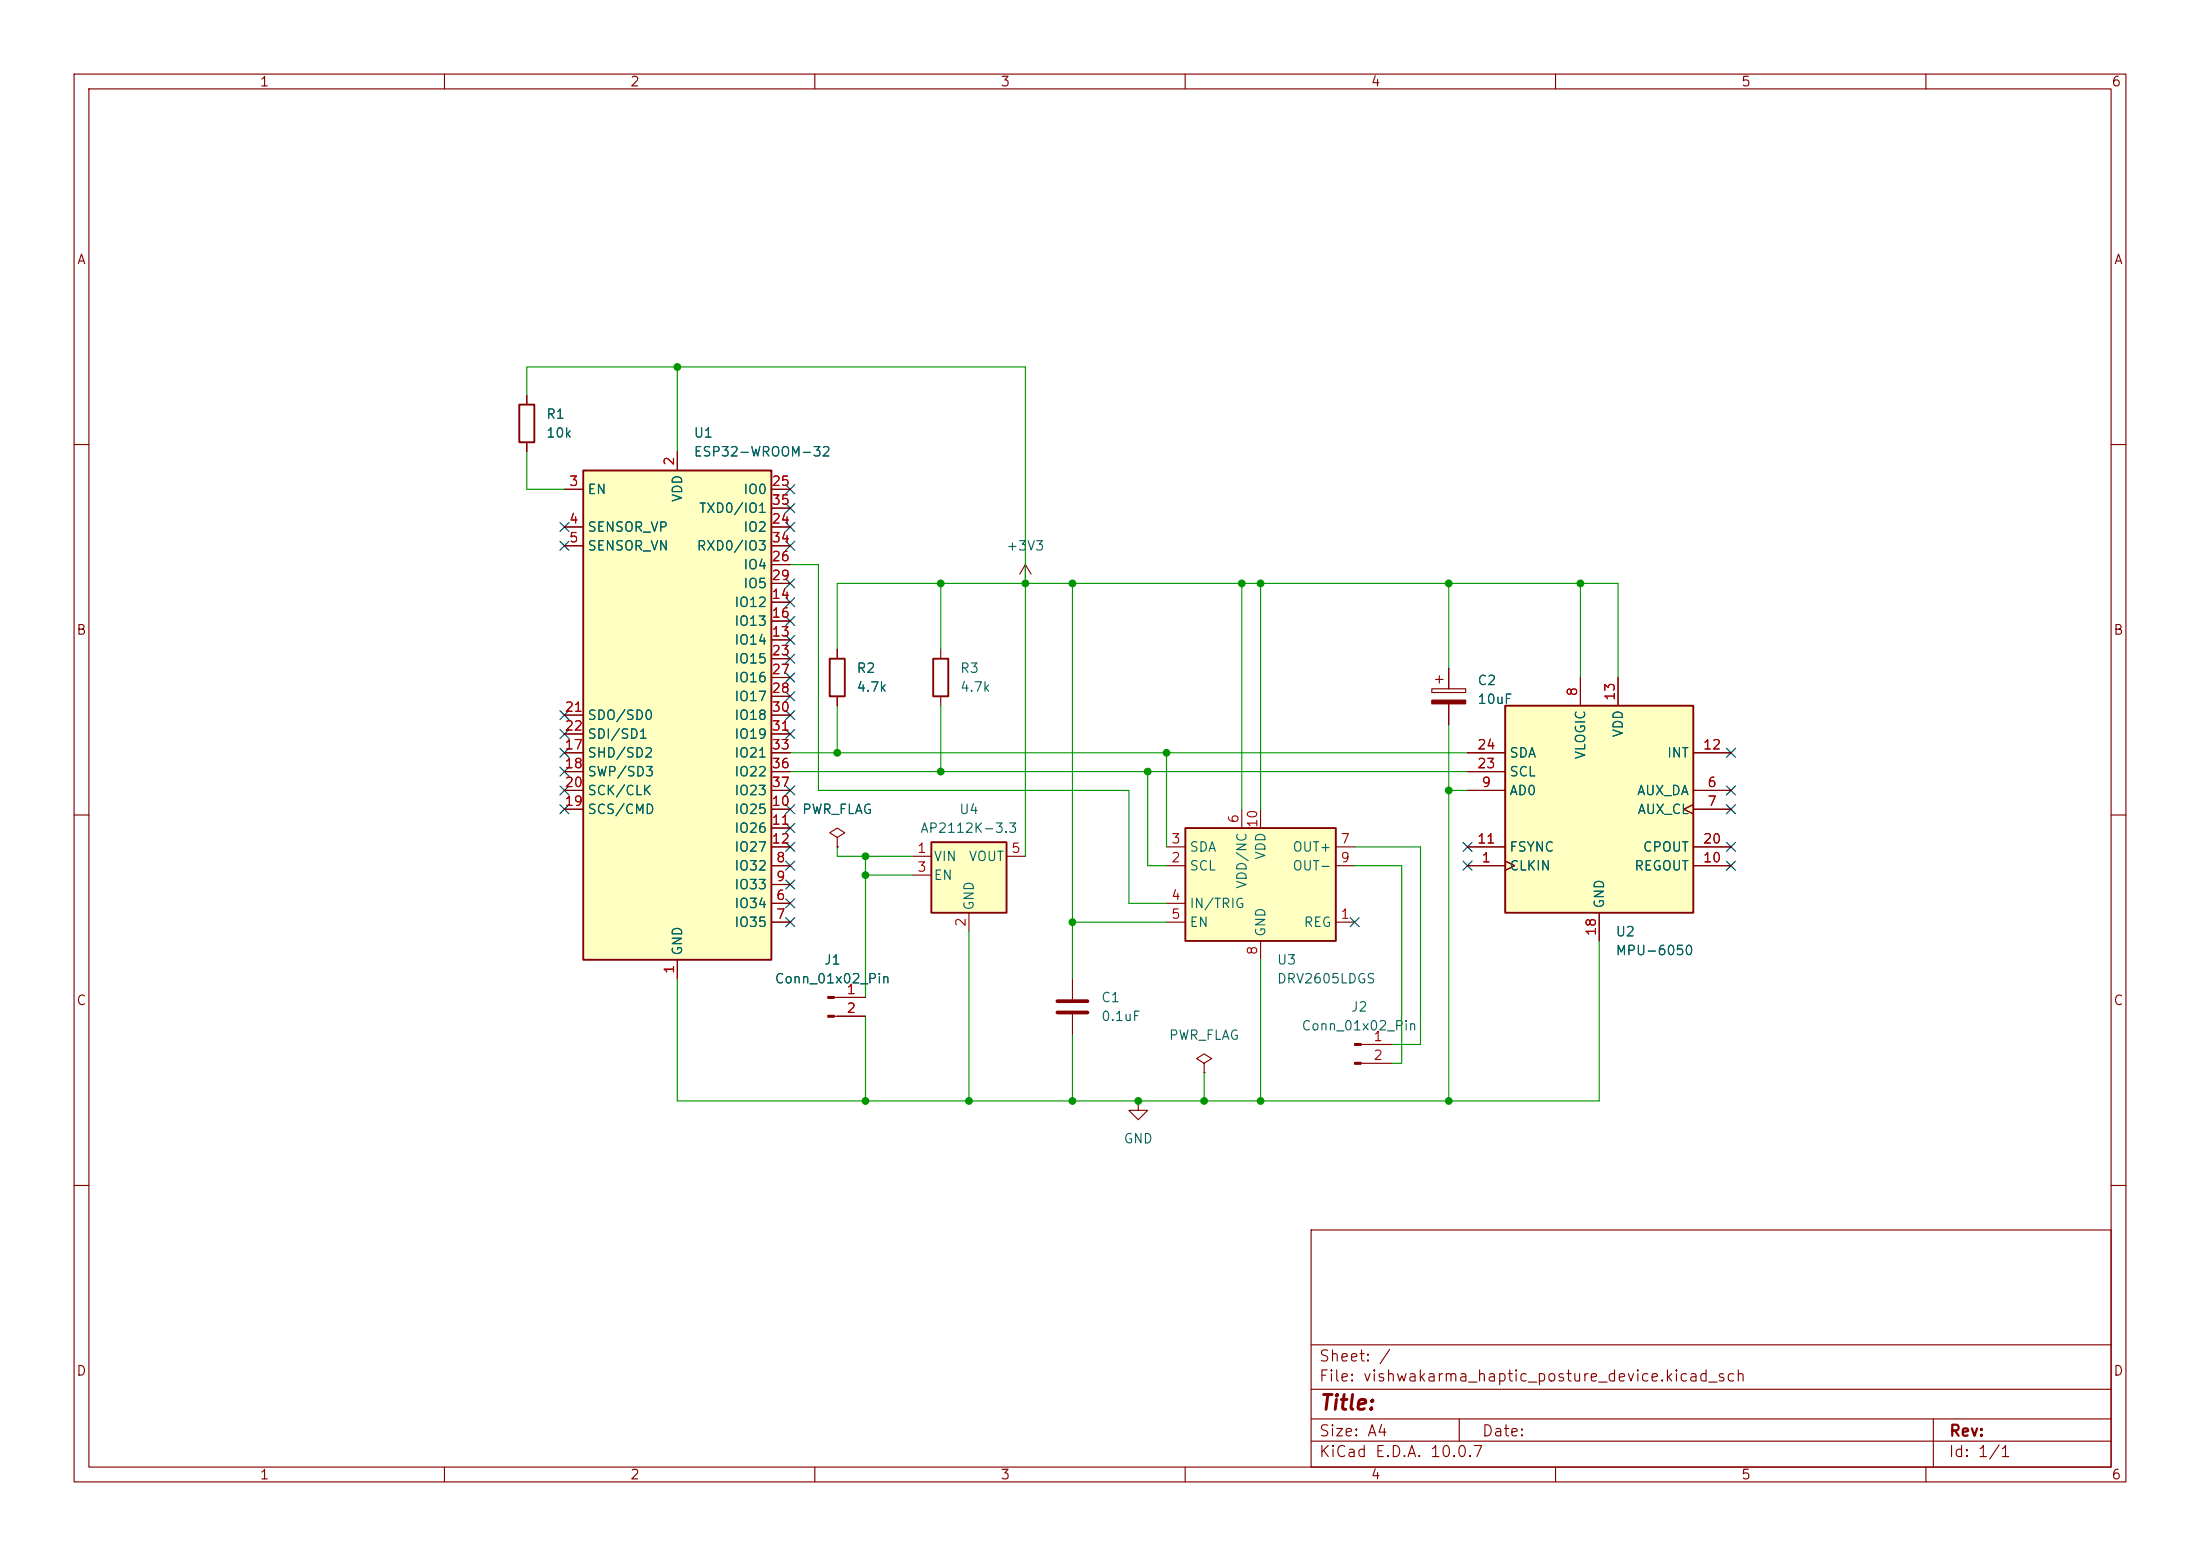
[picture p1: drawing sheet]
<svg xmlns="http://www.w3.org/2000/svg" width="297mm" height="210mm" viewBox="0 0 297 210" stroke-linecap="round" stroke-linejoin="round" font-family="sans-serif">
<g fill="none" stroke="#840000" stroke-width=".15">
<path d="M10 10h277v190h-277zM12 12h273v186h-273zM60 10v2M110 10v2M160 10v2M210 10v2M260 10v2M10 60h2M285 60h2M10 110h2M285 110h2M10 160h2"/>
<path d="M177 166h108v32h-108zM285 160h2M60 198v2M110 198v2M160 198v2M177 194.5h108M177 191.5h108M177 187.5h108M177 181.5h108M197 191.5v3M210 198v2M260 198v2"/>
<path d="M261 191.5v6.5"/>
</g>
<path d="M125.7 113.7h10.2v9.5h-10.2z" fill="#ffffc2"/>
<path d="M125.7 113.7h10.2v9.5h-10.2z" fill="none" stroke="#840000" stroke-width=".25"/>
<path d="M123.2 115.6h2.5M123.2 118.1h2.5M135.9 115.6h2.5M130.8 123.2v2.5" fill="none" stroke="#840000" stroke-width=".15"/>
<path d="M160 111.8h20.3v15.2h-20.3z" fill="#ffffc2"/>
<path d="M70.1 54.6h2v5.1h-2zM112 88.9h2v5.1h-2zM126 88.9h2v5.1h-2zM160 111.8h20.3v15.2h-20.3z" fill="none" stroke="#840000" stroke-width=".25"/>
<g fill="none" stroke="#840000" stroke-width=".15">
<path d="M71.1 53.3v1.3M71.1 59.7v1.3M113 87.6v1.3M113 94v1.3M127 87.6v1.3M127 94v1.3M157.5 116.8h2.5M157.5 114.3h2.5M167.6 109.2v2.6M170.2 109.2v2.6M180.3 116.8h2.6M180.3 114.3h2.6"/>
<path d="M157.5 124.5h2.5M157.5 121.9h2.5M170.2 127v2.5M180.3 124.5h2.6M162.6 143.5l1-.6-1-.7-1.1 .7 1.1 .6v1.3M162.6 144.8h.1"/>
</g>
<path d="M203.2 95.3h25.4v27.9h-25.4z" fill="#ffffc2"/>
<path d="M203.2 95.3h25.4v27.9h-25.4z" fill="none" stroke="#840000" stroke-width=".25"/>
<g fill="none" stroke="#840000" stroke-width=".15">
<path d="M193.3 93h4.6v.5h-4.6zM193.8 91.7h1M194.3 91.2v1M195.6 90.2v2.8M195.6 95v2.8M213.4 91.4v3.9M218.4 91.4v3.9M113 113l1-.6-1-.6-1 .6 1 .6v1.3M113 114.3h.1M198.1 116.8h5.1M198.1 106.7h5.1M198.1 114.3h5.1"/>
<path d="M198.1 101.6h5.1M198.1 104.1h5.1M203.2 116.2l1.3 .6-1.3 .7M228.6 108.6l-1.3 .6 1.3 .7M228.6 116.8h5.1M228.6 106.7h5.1M228.6 109.2h5.1M228.6 114.3h5.1M228.6 101.6h5.1M144.8 132.1v2.8M144.8 136.9v2.8M215.9 123.2v3.8"/>
<path d="M183.7 141h4.3M183.7 143.5h4.3"/>
</g>
<g fill="#840000" stroke="#840000" stroke-width=".15">
<path d="M193.3 94.5h4.6v.5h-4.6z"/>
<path d="M182.9 140.8h.8v.3h-.8z"/>
<path d="M182.9 143.4h.8v.2h-.8z"/>
</g>
<path d="M142.7 135.1h4.1M142.7 136.7h4.1" fill="none" stroke="#840000" stroke-width=".51"/>
<path d="M78.7 63.5h25.4v66h-25.4z" fill="#ffffc2"/>
<path d="M78.7 63.5h25.4v66h-25.4z" fill="none" stroke="#840000" stroke-width=".25"/>
<g fill="none" stroke="#840000" stroke-width=".15">
<path d="M71.1 53.3v1.3M71.1 59.7v1.3M76.2 66h2.5M76.2 71.1h2.5M76.2 73.7h2.5M91.4 61v2.5M104.1 66h2.6M104.1 71.1h2.6M104.1 73.7h2.6M104.1 76.2h2.6M104.1 78.7h2.6M104.1 68.6h2.6"/>
<path d="M138.4 78.7h.1M138.4 76.2l-.7 1.3M138.4 76.2l.8 1.3M138.4 76.2v2.5M76.2 96.5h2.5M76.2 99.1h2.5M104.1 86.4h2.6M104.1 81.3h2.6M104.1 83.8h2.6M104.1 96.5h2.6M104.1 99.1h2.6M104.1 88.9h2.6"/>
<path d="M104.1 91.4h2.6M104.1 94h2.6M113 87.6v1.3M113 94v1.3M195.6 90.2v2.8M195.6 95v2.8M213.4 91.4v3.9M218.4 91.4v3.9M76.2 109.2h2.5M76.2 101.6h2.5M76.2 104.1h2.5M76.2 106.7h2.5"/>
<path d="M104.1 116.8h2.6M104.1 119.4h2.6M104.1 109.2h2.6M104.1 111.8h2.6M104.1 114.3h2.6M104.1 101.6h2.6M104.1 104.1h2.6M104.1 106.7h2.6M113 114.3h.1M198.1 116.8h5.1M198.1 114.3h5.1M198.1 101.6h5.1"/>
<path d="M198.1 104.1h5.1M198.1 106.7h5.1M203.2 116.2l1.3 .6-1.3 .7M228.6 108.6l-1.3 .6 1.3 .7M228.6 116.8h5.1M228.6 109.2h5.1M228.6 114.3h5.1M228.6 101.6h5.1M228.6 106.7h5.1M91.4 129.5v2.6M104.1 121.9h2.6M104.1 124.5h2.6"/>
<path d="M112.6 134.6h4.2M112.6 137.2h4.2M215.9 123.2v3.8M153.7 148.6v1.3h1.2l-1.2 1.2-1.3-1.2h1.3M153.7 148.6h.1"/>
</g>
<g fill="#840000" stroke="#840000" stroke-width=".15">
<path d="M111.8 134.5h.8v.2h-.8z"/>
<path d="M111.8 137h.8v.3h-.8z"/>
</g>
<g fill="none" stroke="#009600" stroke-width=".15">
<path d="M71.1 53.3v-3.8h67.3v66.1M91.4 49.5v11.5M71.1 61v5h5.1M106.7 76.2h3.8v30.5h41.9v15.2h5.1M127 78.7v8.9M144.8 78.7v53.4M167.6 78.7v30.5M170.2 78.7v30.5M195.6 78.7v11.5M213.4 78.7v12.7M113 87.6v-8.9h105.4v12.7M113 95.3v6.3"/>
<path d="M127 95.3v8.8M195.6 97.8v50.8M106.7 104.1h91.4M106.7 101.6h91.4M113 114.3v1.3h10.2M116.8 115.6v19M116.8 118.1h6.4M154.9 104.1v12.7h2.6M157.5 101.6v12.7M182.9 116.8h6.3v26.7h-1.2M182.9 114.3h8.9v26.7h-3.8M195.6 106.7h2.5"/>
<path d="M116.8 137.2v11.4M130.8 125.7v22.9M144.8 139.7v8.9M144.8 124.5h12.7M170.2 129.5v19.1M215.9 127v21.6h-124.5v-16.5M162.6 144.8v3.8"/>
</g>
<g fill="none" stroke="#000084" stroke-width=".15">
<path d="M75.6 70.5l1.2 1.2M75.6 73.1l1.2 1.2M76.8 70.5l-1.2 1.2M76.8 73.1l-1.2 1.2M106.1 78.1l1.2 1.2M106.1 65.4l1.2 1.2M106.1 68l1.2 1.2M106.1 70.5l1.2 1.2M106.1 73.1l1.2 1.2M107.3 78.1l-1.2 1.2M107.3 65.4l-1.2 1.2M107.3 68l-1.2 1.2"/>
<path d="M107.3 70.5l-1.2 1.2M107.3 73.1l-1.2 1.2M75.6 95.9l1.2 1.2M75.6 98.5l1.2 1.2M76.8 95.9l-1.2 1.2M76.8 98.5l-1.2 1.2M106.1 95.9l1.2 1.2M106.1 88.3l1.2 1.2M106.1 90.8l1.2 1.2M106.1 85.8l1.2 1.2M106.1 83.2l1.2 1.2M106.1 98.5l1.2 1.2"/>
<path d="M106.1 80.7l1.2 1.2M106.1 93.4l1.2 1.2M107.3 95.9l-1.2 1.2M107.3 88.3l-1.2 1.2M107.3 90.8l-1.2 1.2M107.3 85.8l-1.2 1.2M107.3 83.2l-1.2 1.2M107.3 98.5l-1.2 1.2M107.3 80.7l-1.2 1.2M107.3 93.4l-1.2 1.2M75.6 108.6l1.2 1.2M75.6 106.1l1.2 1.2"/>
<path d="M75.6 101l1.2 1.2M75.6 103.5l1.2 1.2M76.8 108.6l-1.2 1.2M76.8 106.1l-1.2 1.2M76.8 101l-1.2 1.2M76.8 103.5l-1.2 1.2M106.1 106.1l1.2 1.2M106.1 108.6l1.2 1.2M106.1 111.2l1.2 1.2M106.1 113.7l1.2 1.2M106.1 116.2l1.2 1.2M106.1 118.8l1.2 1.2"/>
<path d="M107.3 106.1l-1.2 1.2M107.3 108.6l-1.2 1.2M107.3 111.2l-1.2 1.2M107.3 113.7l-1.2 1.2M107.3 116.2l-1.2 1.2M107.3 118.8l-1.2 1.2M197.5 113.7l1.2 1.2M197.5 116.2l1.2 1.2M198.7 113.7l-1.2 1.2M198.7 116.2l-1.2 1.2M233.1 108.6l1.2 1.2M233.1 116.2l1.2 1.2"/>
<path d="M233.1 113.7l1.2 1.2M233.1 101l1.2 1.2M233.1 106.1l1.2 1.2M234.3 108.6l-1.2 1.2M234.3 116.2l-1.2 1.2M234.3 113.7l-1.2 1.2M234.3 101l-1.2 1.2M234.3 106.1l-1.2 1.2M106.1 121.3l1.2 1.2M106.1 123.9l1.2 1.2M107.3 121.3l-1.2 1.2M107.3 123.9l-1.2 1.2"/>
<path d="M182.3 123.9l1.2 1.2M183.5 123.9l-1.2 1.2"/>
</g>
<g fill="#009600" stroke="#009600" stroke-width=".14">
<circle cx="113" cy="101.6" r=".46"/>
<circle cx="116.8" cy="115.6" r=".46"/>
<circle cx="116.8" cy="148.6" r=".46"/>
<circle cx="127" cy="78.7" r=".46"/>
<circle cx="138.4" cy="78.7" r=".46"/>
<circle cx="144.8" cy="78.7" r=".46"/>
<circle cx="144.8" cy="148.6" r=".46"/>
<circle cx="130.8" cy="148.6" r=".46"/>
<circle cx="153.7" cy="148.6" r=".46"/>
<circle cx="144.8" cy="124.5" r=".46"/>
<circle cx="127" cy="104.1" r=".46"/>
<circle cx="116.8" cy="118.1" r=".46"/>
<circle cx="157.5" cy="101.6" r=".46"/>
<circle cx="154.9" cy="104.1" r=".46"/>
<circle cx="170.2" cy="78.7" r=".46"/>
<circle cx="167.6" cy="78.7" r=".46"/>
<circle cx="195.6" cy="78.7" r=".46"/>
<circle cx="195.6" cy="148.6" r=".46"/>
<circle cx="195.6" cy="106.7" r=".46"/>
<circle cx="213.4" cy="78.7" r=".46"/>
<circle cx="170.2" cy="148.6" r=".46"/>
<circle cx="162.6" cy="148.6" r=".46"/>
<circle cx="91.4" cy="49.5" r=".46"/>
</g>
<text font-size="2" fill="#840000" x="178" y="190.8">Title:</text>
<g font-size="1.5" fill="#840000">
<text x="178" y="184.1">Sheet: /</text>
<text x="178" y="186.8">File: vishwakarma_haptic_posture_device.kicad_sch</text>
<text x="178" y="197">KiCad E.D.A. 10.0.7</text>
<text x="178" y="194.2">Size: A4</text>
<text x="200" y="194.2">Date:</text>
<text x="263" y="197">Id: 1/1</text>
<text x="263" y="194.2">Rev:</text>
</g>
<g font-size="1.3" fill="#840000">
<text x="35" y="12">1</text>
<text x="85" y="12">2</text>
<text x="135" y="12">3</text>
<text x="185" y="12">4</text>
<text x="235" y="12">5</text>
<text x="285" y="12">6</text>
<text x="10.3" y="36">A</text>
<text x="285.3" y="36">A</text>
<text x="10.2" y="86">B</text>
<text x="285.2" y="86">B</text>
<text x="10.2" y="136">C</text>
<text x="285.2" y="136">C</text>
<text x="10.2" y="186">D</text>
<text x="285.2" y="186">D</text>
<text x="35" y="200">1</text>
<text x="85" y="200">2</text>
<text x="135" y="200">3</text>
<text x="185" y="200">4</text>
<text x="235" y="200">5</text>
<text x="285" y="200">6</text>
</g>
<g font-size="1.3" fill="#006464">
<text x="73.6" y="56.8">R1</text>
<text x="73.6" y="59.4">10k</text>
<text x="93.6" y="59.4">U1</text>
<text x="93.6" y="61.9">ESP32-WROOM-32</text>
<text x="79.2" y="67">EN</text>
<text x="92.4" y="67.9" transform="rotate(-90 92.4 67.9)">VDD</text>
<text x="94.3" y="69.5">TXD0/IO1</text>
<text x="100.3" y="67">IO0</text>
<text x="79.2" y="72.1">SENSOR_VP</text>
<text x="79.2" y="74.6">SENSOR_VN</text>
<text x="94" y="74.6">RXD0/IO3</text>
<text x="100.3" y="72.1">IO2</text>
<text x="100.3" y="77.2">IO4</text>
<text x="135.8" y="74.6">+3V3</text>
<text x="99.1" y="82.2">IO12</text>
<text x="100.3" y="79.7">IO5</text>
<text x="99.1" y="87.3">IO14</text>
<text x="99.1" y="84.8">IO13</text>
<text x="99.1" y="89.9">IO15</text>
<text x="99.1" y="92.4">IO16</text>
<text x="99.1" y="94.9">IO17</text>
<text x="115.6" y="91.1">R2</text>
<text x="115.6" y="93.7">4.7k</text>
<text x="129.5" y="91.1">R3</text>
<text x="129.5" y="93.7">4.7k</text>
<text x="199.4" y="92.8">C2</text>
<text x="199.4" y="95.3">10uF</text>
<text x="79.2" y="97.5">SDO/SD0</text>
<text x="79.2" y="100">SDI/SD1</text>
<text x="99.1" y="97.5">IO18</text>
<text x="99.1" y="100">IO19</text>
<text x="219.4" y="99.6" transform="rotate(-90 219.4 99.6)">VDD</text>
<text x="79.2" y="102.6">SHD/SD2</text>
<text x="79.2" y="105.1">SWP/SD3</text>
<text x="79.2" y="107.6">SCK/CLK</text>
<text x="99.1" y="102.6">IO21</text>
<text x="99.1" y="105.1">IO22</text>
<text x="99.1" y="107.6">IO23</text>
<text x="203.7" y="107.6">AD0</text>
<text x="203.7" y="105.1">SCL</text>
<text x="203.7" y="102.6">SDA</text>
<text x="214.3" y="102.6" transform="rotate(-90 214.3 102.6)">VLOGIC</text>
<text x="220.9" y="107.6">AUX_DA</text>
<text x="225" y="102.6">INT</text>
<text x="79.2" y="110.2">SCS/CMD</text>
<text x="99.1" y="110.2">IO25</text>
<text x="99.1" y="112.7">IO26</text>
<text x="108.2" y="110.2">PWR_FLAG</text>
<text x="124.2" y="112.7">AP2112K-3.3</text>
<text x="129.4" y="110.2">U4</text>
<text x="221" y="110.2">AUX_CL</text>
<text x="99.1" y="117.8">IO32</text>
<text x="99.1" y="115.3">IO27</text>
<text x="126" y="116.5">VIN</text>
<text x="126" y="119.1">EN</text>
<text x="130.7" y="116.5">VOUT</text>
<text x="160.5" y="117.8">SCL</text>
<text x="160.5" y="115.3">SDA</text>
<text x="171.1" y="116.1" transform="rotate(-90 171.1 116.1)">VDD</text>
<text x="174.4" y="115.3">OUT+</text>
<text x="174.4" y="117.8">OUT-</text>
<text x="203.7" y="117.8">CLKIN</text>
<text x="203.7" y="115.3">FSYNC</text>
<text x="220.5" y="117.8">REGOUT</text>
<text x="221.7" y="115.3">CPOUT</text>
<text x="99.1" y="122.9">IO34</text>
<text x="99.1" y="125.4">IO35</text>
<text x="99.1" y="120.3">IO33</text>
<text x="131.8" y="123" transform="rotate(-90 131.8 123)">GND</text>
<text x="160.5" y="122.9">IN/TRIG</text>
<text x="160.5" y="125.4">EN</text>
<text x="168.6" y="120.1" transform="rotate(-90 168.6 120.1)">VDD/NC</text>
<text x="175.9" y="125.4">REG</text>
<text x="216.9" y="122.7" transform="rotate(-90 216.9 122.7)">GND</text>
<text x="92.4" y="129.1" transform="rotate(-90 92.4 129.1)">GND</text>
<text x="111.2" y="130.5">J1</text>
<text x="171.1" y="126.5" transform="rotate(-90 171.1 126.5)">GND</text>
<text x="172.3" y="130.5">U3</text>
<text x="218" y="126.7">U2</text>
<text x="218" y="129.2">MPU-6050</text>
<text x="104.5" y="133">Conn_01x02_Pin</text>
<text x="148.6" y="135.6">C1</text>
<text x="172.3" y="133">DRV2605LDGS</text>
<text x="182.3" y="136.9">J2</text>
<text x="148.6" y="138.1">0.1uF</text>
<text x="157.7" y="140.7">PWR_FLAG</text>
<text x="175.6" y="139.4">Conn_01x02_Pin</text>
<text x="151.6" y="154.6">GND</text>
</g>
<g font-size="1.3" fill="#a90000">
<text x="76.7" y="65.9">3</text>
<text x="91.3" y="63" transform="rotate(-90 91.3 63)">2</text>
<text x="104.1" y="65.9">25</text>
<text x="76.7" y="71">4</text>
<text x="104.1" y="71">24</text>
<text x="104.1" y="68.4">35</text>
<text x="76.7" y="73.5">5</text>
<text x="104.1" y="76.1">26</text>
<text x="104.1" y="73.5">34</text>
<text x="104.1" y="81.1">14</text>
<text x="104.1" y="83.7">16</text>
<text x="104.1" y="78.6">29</text>
<text x="104.1" y="86.2">13</text>
<text x="104.1" y="88.8">23</text>
<text x="104.1" y="91.3">27</text>
<text x="104.1" y="93.8">28</text>
<text x="213.2" y="94.1" transform="rotate(-90 213.2 94.1)">8</text>
<text x="218.3" y="94.7" transform="rotate(-90 218.3 94.7)">13</text>
<text x="76.1" y="101.5">17</text>
<text x="76.1" y="96.4">21</text>
<text x="76.1" y="98.9">22</text>
<text x="104.1" y="96.4">30</text>
<text x="104.1" y="98.9">31</text>
<text x="104.1" y="101.5">33</text>
<text x="199.3" y="101.5">24</text>
<text x="229.8" y="101.5">12</text>
<text x="76.1" y="104">18</text>
<text x="76.1" y="106.5">20</text>
<text x="104.1" y="104">36</text>
<text x="104.1" y="106.5">37</text>
<text x="199.3" y="104">23</text>
<text x="199.9" y="106.5">9</text>
<text x="230.4" y="106.5">6</text>
<text x="76.1" y="109.1">19</text>
<text x="104.1" y="109.1">10</text>
<text x="104.1" y="111.6">11</text>
<text x="167.5" y="111.2" transform="rotate(-90 167.5 111.2)">6</text>
<text x="170" y="111.8" transform="rotate(-90 170 111.8)">10</text>
<text x="230.4" y="109.1">7</text>
<text x="104.1" y="114.2">12</text>
<text x="104.7" y="116.7">8</text>
<text x="104.7" y="119.2">9</text>
<text x="123.7" y="115.4">1</text>
<text x="123.7" y="118">3</text>
<text x="136.4" y="115.4">5</text>
<text x="158" y="116.7">2</text>
<text x="158" y="114.2">3</text>
<text x="180.9" y="114.2">7</text>
<text x="180.9" y="116.7">9</text>
<text x="199.3" y="114.2">11</text>
<text x="199.9" y="116.7">1</text>
<text x="229.8" y="116.7">10</text>
<text x="229.8" y="114.2">20</text>
<text x="104.7" y="121.8">6</text>
<text x="104.7" y="124.3">7</text>
<text x="130.7" y="125.2" transform="rotate(-90 130.7 125.2)">2</text>
<text x="158" y="121.8">4</text>
<text x="158" y="124.3">5</text>
<text x="180.9" y="124.3">1</text>
<text x="91.3" y="131.5" transform="rotate(-90 91.3 131.5)">1</text>
<text x="170" y="129" transform="rotate(-90 170 129)">8</text>
<text x="215.8" y="126.4" transform="rotate(-90 215.8 126.4)">18</text>
<text x="114.2" y="134.5">1</text>
<text x="114.2" y="137">2</text>
<text x="185.3" y="140.8">1</text>
<text x="185.3" y="143.4">2</text>
</g>
</svg>
